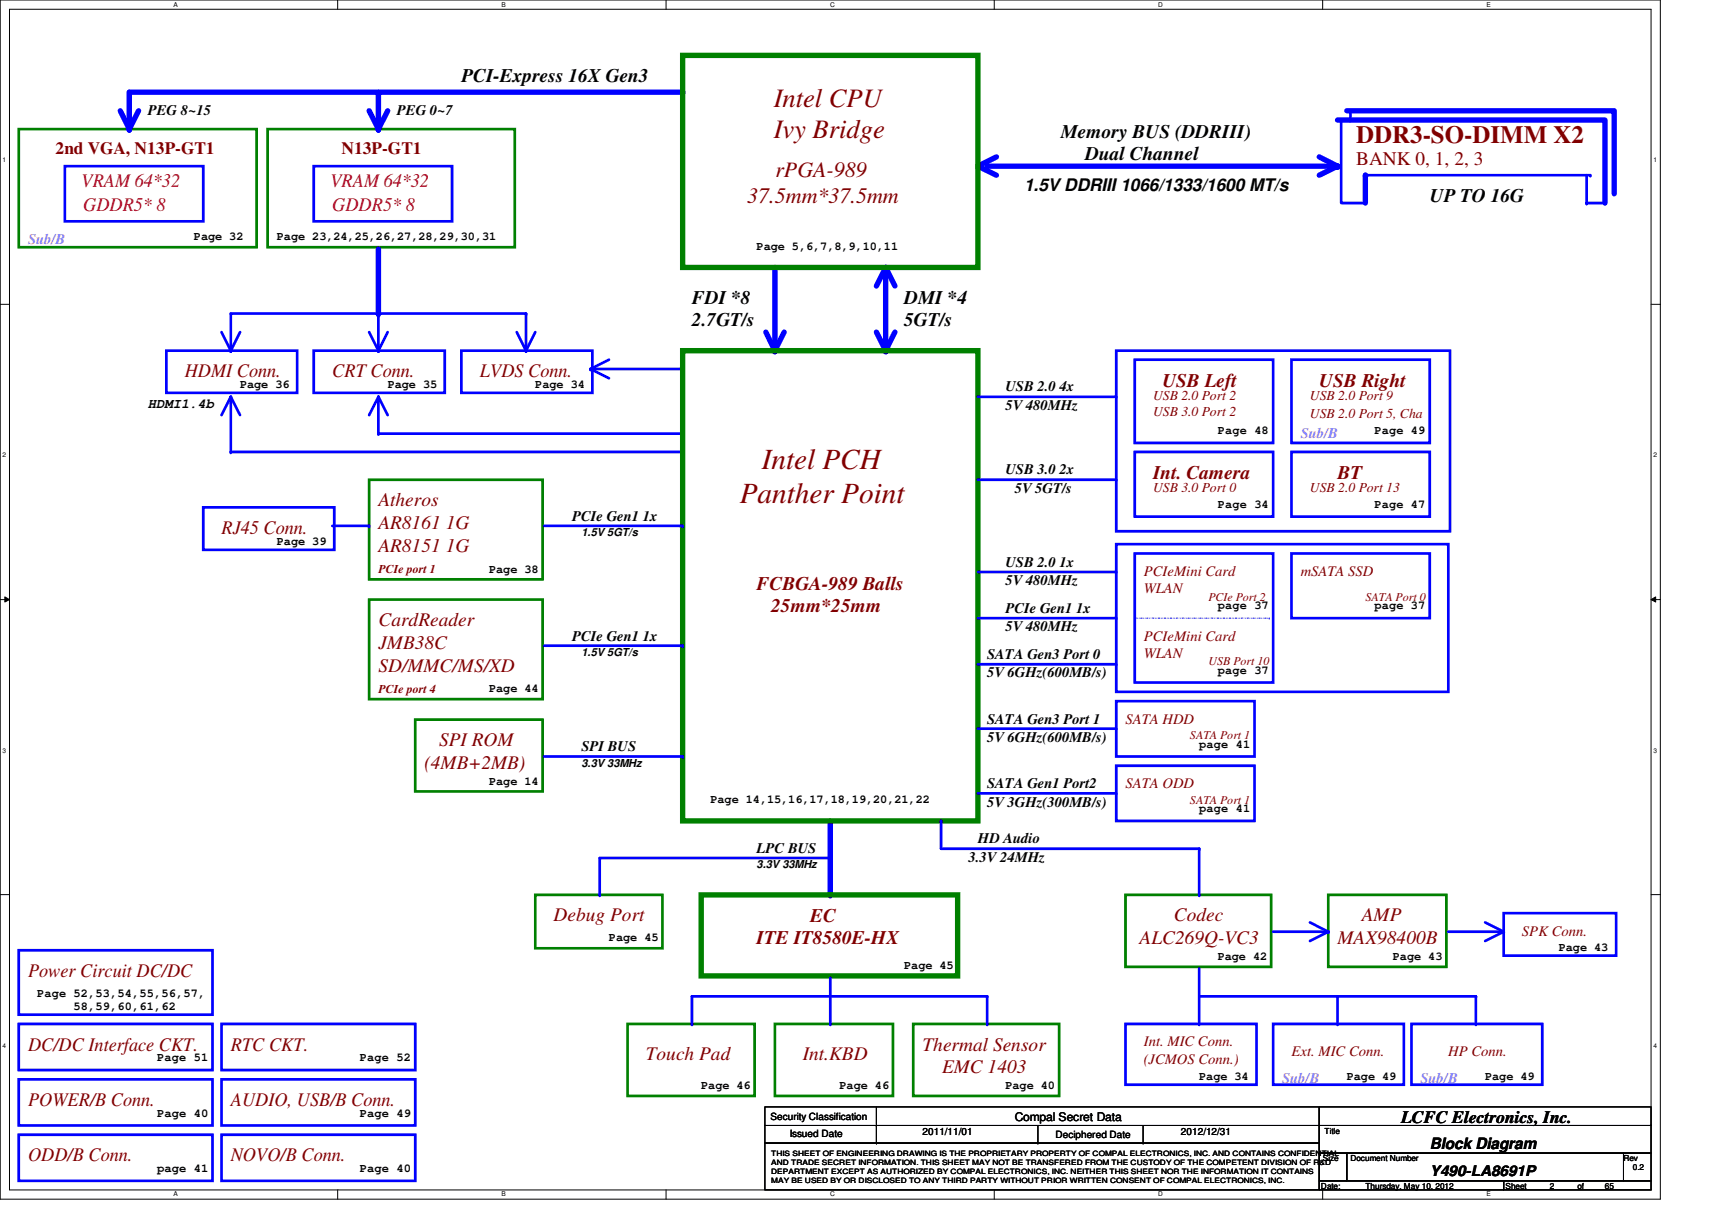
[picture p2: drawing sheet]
<svg xmlns="http://www.w3.org/2000/svg" width="297mm" height="210mm" viewBox="0 0 297 210" stroke-linecap="round" stroke-linejoin="round" font-family="sans-serif">
<path d="M0 0h288.1v208h-288.1zM1.6 1.6h284.9v204.8h-284.9z" fill="none" stroke="#000" stroke-width=".17"/>
<g fill="#fff">
<path d="M30.1 .2h.7v1.2h-.7z"/>
<path d="M30.1 206.6h.7v1.2h-.7z"/>
</g>
<path d="M58.6 0v1.6M58.6 206.4v1.6" fill="none" stroke="#000" stroke-width=".17"/>
<g fill="#fff">
<path d="M87 .2h.8v1.2h-.8z"/>
<path d="M87 206.6h.8v1.2h-.8z"/>
</g>
<path d="M115.6 0v1.6M115.6 206.4v1.6" fill="none" stroke="#000" stroke-width=".17"/>
<g fill="#fff">
<path d="M144 .2h.8v1.2h-.8z"/>
<path d="M144 206.6h.8v1.2h-.8z"/>
</g>
<path d="M172.5 0v1.6M172.5 206.4v1.6" fill="none" stroke="#000" stroke-width=".17"/>
<g fill="#fff">
<path d="M201 .2h.7v1.2h-.7z"/>
<path d="M201 206.6h.7v1.2h-.7z"/>
</g>
<path d="M229.5 0v1.6M229.5 206.4v1.6" fill="none" stroke="#000" stroke-width=".17"/>
<g fill="#fff">
<path d="M257.9 .2h.8v1.2h-.8z"/>
<path d="M257.9 206.6h.8v1.2h-.8z"/>
<path d="M.5 27.2h.6v1.2h-.6z"/>
<path d="M286.9 27.2h.6v1.2h-.6z"/>
<path d="M.5 78.4h.6v1.1h-.6z"/>
<path d="M286.9 78.4h.6v1.1h-.6z"/>
</g>
<path d="M0 52.8h1.6M286.5 52.8h1.6" fill="none" stroke="#000" stroke-width=".17"/>
<g fill="#fff">
<path d="M.5 129.6h.6v1.2h-.6z"/>
<path d="M286.9 129.6h.6v1.2h-.6z"/>
</g>
<path d="M0 104h1.6M.8 103.5l.8 .5-.8 .4zM286.5 104l.8-.5v.9zM286.5 104h1.6" fill="none" stroke="#000" stroke-width=".17"/>
<path d="M.8 103.5l.8 .5-.8 .4zM286.5 104l.8-.5v.9z" fill="#000"/>
<g fill="#fff">
<path d="M.5 180.8h.6v1.1h-.6z"/>
<path d="M286.9 180.8h.6v1.1h-.6z"/>
</g>
<path d="M0 155.2h1.6M286.5 155.2h1.6" fill="none" stroke="#000" stroke-width=".17"/>
<path d="M54.4 60.8h22.8v7.4h-22.8zM80 60.8h22.8v7.4h-22.8zM3.3 196.8h33.6v8.1h-33.6zM38.4 196.8h33.6v8.1h-33.6z" fill="none" stroke="#00f" stroke-width=".47"/>
<path d="M22.4 16h96" fill="none" stroke="#00f" stroke-width=".93"/>
<circle cx="118.4" cy="16" r=".47" fill="#00f"/>
<path d="M134.4 46.4v14.4" fill="none" stroke="#00f" stroke-width=".93"/>
<circle cx="134.4" cy="60.8" r=".47" fill="#00f"/>
<path d="M153.7 46.4v14.4" fill="none" stroke="#00f" stroke-width=".93"/>
<circle cx="153.7" cy="60.8" r=".47" fill="#00f"/>
<path d="M132.9 57.6l1.5 3.2" fill="none" stroke="#00f" stroke-width=".93"/>
<circle cx="134.4" cy="60.8" r=".47" fill="#00f"/>
<path d="M136.1 57.6l-1.7 3.2" fill="none" stroke="#00f" stroke-width=".93"/>
<circle cx="134.4" cy="60.8" r=".47" fill="#00f"/>
<path d="M155.3 57.6l-1.6 3.2" fill="none" stroke="#00f" stroke-width=".93"/>
<circle cx="153.7" cy="60.8" r=".47" fill="#00f"/>
<path d="M152.1 57.6l1.6 3.2" fill="none" stroke="#00f" stroke-width=".93"/>
<circle cx="153.7" cy="60.8" r=".47" fill="#00f"/>
<path d="M153.7 46.4l-1.6 3.2" fill="none" stroke="#00f" stroke-width=".93"/>
<circle cx="153.7" cy="46.4" r=".47" fill="#00f"/>
<path d="M153.7 46.4l1.6 3.2" fill="none" stroke="#00f" stroke-width=".93"/>
<circle cx="153.7" cy="46.4" r=".47" fill="#00f"/>
<path d="M171.3 28.8h60.8" fill="none" stroke="#00f" stroke-width=".93"/>
<circle cx="232.1" cy="28.8" r=".47" fill="#00f"/>
<path d="M172.9 27.2l-3.2 1.6" fill="none" stroke="#00f" stroke-width=".93"/>
<circle cx="169.7" cy="28.8" r=".47" fill="#00f"/>
<path d="M169.7 28.8l3.2 1.6" fill="none" stroke="#00f" stroke-width=".93"/>
<circle cx="169.7" cy="28.8" r=".47" fill="#00f"/>
<path d="M3.3 22.4h41.2v20.5h-41.2zM46.4 22.4h42.9v20.5h-42.9z" fill="none" stroke="#008000" stroke-width=".47"/>
<path d="M11.3 28.8h24v9.6h-24zM54.4 28.8h24v9.6h-24z" fill="none" stroke="#00f" stroke-width=".47"/>
<path d="M65.7 16v6.4" fill="none" stroke="#00f" stroke-width=".93"/>
<circle cx="65.7" cy="22.4" r=".47" fill="#00f"/>
<path d="M22.4 16v6.4" fill="none" stroke="#00f" stroke-width=".93"/>
<circle cx="22.4" cy="22.4" r=".47" fill="#00f"/>
<path d="M67.3 19.2l-1.6 3.2" fill="none" stroke="#00f" stroke-width=".93"/>
<circle cx="65.7" cy="22.4" r=".47" fill="#00f"/>
<path d="M64 19.2l1.7 3.2" fill="none" stroke="#00f" stroke-width=".93"/>
<circle cx="65.7" cy="22.4" r=".47" fill="#00f"/>
<path d="M20.9 19.2l1.5 3.2" fill="none" stroke="#00f" stroke-width=".93"/>
<circle cx="22.4" cy="22.4" r=".47" fill="#00f"/>
<path d="M24 19.2l-1.6 3.2" fill="none" stroke="#00f" stroke-width=".93"/>
<circle cx="22.4" cy="22.4" r=".47" fill="#00f"/>
<path d="M40 54.4h25.7" fill="none" stroke="#00f" stroke-width=".47"/>
<circle cx="65.7" cy="54.4" r=".23" fill="#00f"/>
<path d="M65.7 54.4h25.6" fill="none" stroke="#00f" stroke-width=".47"/>
<circle cx="91.3" cy="54.4" r=".23" fill="#00f"/>
<path d="M40 54.4v6.4" fill="none" stroke="#00f" stroke-width=".47"/>
<circle cx="40" cy="60.8" r=".23" fill="#00f"/>
<path d="M91.3 54.4v6.4" fill="none" stroke="#00f" stroke-width=".47"/>
<circle cx="91.3" cy="60.8" r=".23" fill="#00f"/>
<path d="M67.3 57.6l-1.6 3.2" fill="none" stroke="#00f" stroke-width=".47"/>
<circle cx="65.7" cy="60.8" r=".23" fill="#00f"/>
<path d="M64 57.6l1.7 3.2" fill="none" stroke="#00f" stroke-width=".47"/>
<circle cx="65.7" cy="60.8" r=".23" fill="#00f"/>
<path d="M41.7 57.6l-1.7 3.2" fill="none" stroke="#00f" stroke-width=".47"/>
<circle cx="40" cy="60.8" r=".23" fill="#00f"/>
<path d="M38.4 57.6l1.6 3.2" fill="none" stroke="#00f" stroke-width=".47"/>
<circle cx="40" cy="60.8" r=".23" fill="#00f"/>
<path d="M92.9 57.6l-1.6 3.2" fill="none" stroke="#00f" stroke-width=".47"/>
<circle cx="91.3" cy="60.8" r=".23" fill="#00f"/>
<path d="M89.7 57.6l1.6 3.2" fill="none" stroke="#00f" stroke-width=".47"/>
<circle cx="91.3" cy="60.8" r=".23" fill="#00f"/>
<path d="M65.7 75.2h52.7" fill="none" stroke="#00f" stroke-width=".47"/>
<circle cx="118.4" cy="75.2" r=".23" fill="#00f"/>
<path d="M65.7 68.8v6.4" fill="none" stroke="#00f" stroke-width=".47"/>
<circle cx="65.7" cy="75.2" r=".23" fill="#00f"/>
<path d="M40 78.4h78.4" fill="none" stroke="#00f" stroke-width=".47"/>
<circle cx="118.4" cy="78.4" r=".23" fill="#00f"/>
<path d="M40 68.8v9.6" fill="none" stroke="#00f" stroke-width=".47"/>
<circle cx="40" cy="78.4" r=".23" fill="#00f"/>
<path d="M40 68.8l-1.6 3.2" fill="none" stroke="#00f" stroke-width=".47"/>
<circle cx="40" cy="68.8" r=".23" fill="#00f"/>
<path d="M40 68.8l1.7 3.2" fill="none" stroke="#00f" stroke-width=".47"/>
<circle cx="40" cy="68.8" r=".23" fill="#00f"/>
<path d="M65.7 68.8l-1.7 3.2" fill="none" stroke="#00f" stroke-width=".47"/>
<circle cx="65.7" cy="68.8" r=".23" fill="#00f"/>
<path d="M65.7 68.8l1.6 3.2" fill="none" stroke="#00f" stroke-width=".47"/>
<circle cx="65.7" cy="68.8" r=".23" fill="#00f"/>
<path d="M102.4 64h16" fill="none" stroke="#00f" stroke-width=".47"/>
<circle cx="118.4" cy="64" r=".23" fill="#00f"/>
<path d="M102.4 64l3.3 1.6" fill="none" stroke="#00f" stroke-width=".47"/>
<circle cx="102.4" cy="64" r=".23" fill="#00f"/>
<path d="M105.7 62.4l-3.3 1.6" fill="none" stroke="#00f" stroke-width=".47"/>
<circle cx="102.4" cy="64" r=".23" fill="#00f"/>
<path d="M228.9 27.2l3.2 1.6" fill="none" stroke="#00f" stroke-width=".93"/>
<circle cx="232.1" cy="28.8" r=".47" fill="#00f"/>
<path d="M232.1 28.8l-3.2 1.6" fill="none" stroke="#00f" stroke-width=".93"/>
<circle cx="232.1" cy="28.8" r=".47" fill="#00f"/>
<path d="M64 83.2h30.1v17.3h-30.1z" fill="none" stroke="#008000" stroke-width=".47"/>
<path d="M35.3 88h22.7v7.4h-22.7zM57.7 91.2h6.3" fill="none" stroke="#00f" stroke-width=".47"/>
<circle cx="64" cy="91.2" r=".23" fill="#00f"/>
<path d="M64 104h30.1v17.3h-30.1zM72 124.8h22.1v12.5h-22.1z" fill="none" stroke="#008000" stroke-width=".47"/>
<path d="M144.1 142.4v12.8" fill="none" stroke="#00f" stroke-width=".93"/>
<circle cx="144.1" cy="155.2" r=".47" fill="#00f"/>
<path d="M121.7 155.2h44.5v14.1h-44.5z" fill="none" stroke="#008000" stroke-width=".93"/>
<path d="M92.9 155.2h22v9.3h-22z" fill="none" stroke="#008000" stroke-width=".47"/>
<path d="M104.1 148.8h40" fill="none" stroke="#00f" stroke-width=".47"/>
<circle cx="144.1" cy="148.8" r=".23" fill="#00f"/>
<path d="M104.1 148.8v6.4" fill="none" stroke="#00f" stroke-width=".47"/>
<circle cx="104.1" cy="155.2" r=".23" fill="#00f"/>
<path d="M65.7 54.4v6.4M38.4 187.2h33.6v8h-33.6z" fill="none" stroke="#00f" stroke-width=".47"/>
<circle cx="65.7" cy="60.8" r=".23" fill="#00f"/>
<path d="M65.7 43.2v11.2" fill="none" stroke="#00f" stroke-width=".93"/>
<circle cx="65.7" cy="54.4" r=".47" fill="#00f"/>
<path d="M3.3 164.8h33.6v11.2h-33.6zM3.3 177.6h33.6v8h-33.6zM38.4 177.6h33.6v8h-33.6zM144.1 169.6v8M3.3 187.2h33.6v8h-33.6z" fill="none" stroke="#00f" stroke-width=".47"/>
<path d="M108.9 177.6h22v12.5h-22zM134.4 177.6h20.5v12.5h-20.5zM158.4 177.6h25.4v12.5h-25.4z" fill="none" stroke="#008000" stroke-width=".47"/>
<circle cx="144.1" cy="177.6" r=".23" fill="#00f"/>
<path d="M120.1 172.8h51.2" fill="none" stroke="#00f" stroke-width=".47"/>
<circle cx="171.3" cy="172.8" r=".23" fill="#00f"/>
<path d="M120.1 172.8v4.8" fill="none" stroke="#00f" stroke-width=".47"/>
<circle cx="120.1" cy="177.6" r=".23" fill="#00f"/>
<path d="M171.3 172.8v4.8" fill="none" stroke="#00f" stroke-width=".47"/>
<circle cx="171.3" cy="177.6" r=".23" fill="#00f"/>
<path d="M232.7 20.8v14.4h4.2M275.3 35.2h3.2M28.9 60.8h22.7v7.4h-22.7z" fill="none" stroke="#00f" stroke-width=".47"/>
<path d="M232.1 20.8h46.4v14.4" fill="none" stroke="#00f" stroke-width=".93"/>
<circle cx="275.3" cy="35.2" r=".23" fill="#00f"/>
<path d="M236.9 30.4v4.8" fill="none" stroke="#00f" stroke-width=".93"/>
<circle cx="236.9" cy="30.4" r=".47" fill="#00f"/>
<path d="M234.3 19.2v1.6" fill="none" stroke="#00f" stroke-width=".47"/>
<circle cx="234.3" cy="20.8" r=".23" fill="#00f"/>
<path d="M275.3 30.4v4.8" fill="none" stroke="#00f" stroke-width=".47"/>
<circle cx="275.3" cy="35.2" r=".23" fill="#00f"/>
<path d="M233.7 19.2h46.4v14.4" fill="none" stroke="#00f" stroke-width=".93"/>
<path d="M236.9 30.4h39" fill="none" stroke="#00f" stroke-width=".47"/>
<circle cx="275.9" cy="30.4" r=".23" fill="#00f"/>
<path d="M118.4 9.6h51.3v36.8h-51.3zM118.4 60.8h51.3v81.6h-51.3z" fill="none" stroke="#008000" stroke-width=".93"/>
<path d="M169.7 68.8h24M193.7 60.8h57.9v31.4h-57.9zM196.9 62.4h24v14.4h-24zM196.9 78.4h24v11.2h-24zM224.1 62.4h24v14.4h-24zM224.1 78.4h24v11.2h-24z" fill="none" stroke="#00f" stroke-width=".47"/>
<circle cx="193.7" cy="68.8" r=".23" fill="#00f"/>
<path d="M169.7 83.2h24" fill="none" stroke="#00f" stroke-width=".47"/>
<circle cx="193.7" cy="83.2" r=".23" fill="#00f"/>
<path d="M169.7 99.2h24M193.7 94.4h57.6v25.6h-57.6zM196.9 96h24v22.4h-24zM224.1 96h24v11.2h-24z" fill="none" stroke="#00f" stroke-width=".47"/>
<path d="M196.9 107.2h23.3M220.2 107.2h.1" fill="none" stroke="#00f" stroke-width=".17" stroke-dasharray=".3 .3 0 .3 0 .3"/>
<circle cx="193.7" cy="99.2" r=".23" fill="#00f"/>
<path d="M169.7 107.2h24" fill="none" stroke="#00f" stroke-width=".47"/>
<circle cx="193.7" cy="107.2" r=".23" fill="#00f"/>
<path d="M169.7 115.2h24" fill="none" stroke="#00f" stroke-width=".47"/>
<circle cx="193.7" cy="115.2" r=".23" fill="#00f"/>
<path d="M169.7 126.4h24" fill="none" stroke="#00f" stroke-width=".47"/>
<circle cx="193.7" cy="126.4" r=".23" fill="#00f"/>
<path d="M169.7 137.6h24M193.7 121.6h24v9.6h-24z" fill="none" stroke="#00f" stroke-width=".47"/>
<circle cx="193.7" cy="137.6" r=".23" fill="#00f"/>
<path d="M193.7 132.8h24v9.6h-24zM208.1 147.2v8" fill="none" stroke="#00f" stroke-width=".47"/>
<path d="M195.3 155.2h25.3v12.5h-25.3z" fill="none" stroke="#008000" stroke-width=".47"/>
<circle cx="208.1" cy="155.2" r=".23" fill="#00f"/>
<path d="M163.3 147.2h44.8" fill="none" stroke="#00f" stroke-width=".47"/>
<circle cx="208.1" cy="147.2" r=".23" fill="#00f"/>
<path d="M163.3 142.4v4.8" fill="none" stroke="#00f" stroke-width=".47"/>
<circle cx="163.3" cy="142.4" r=".23" fill="#00f"/>
<path d="M230.5 155.2h20.4v12.5h-20.4z" fill="none" stroke="#008000" stroke-width=".47"/>
<path d="M260.9 158.4h19.5v7.4h-19.5zM220.9 161.6h9.6" fill="none" stroke="#00f" stroke-width=".47"/>
<circle cx="230.5" cy="161.6" r=".23" fill="#00f"/>
<path d="M227.3 160l3.2 1.6" fill="none" stroke="#00f" stroke-width=".47"/>
<circle cx="230.5" cy="161.6" r=".23" fill="#00f"/>
<path d="M230.5 161.6l-3.2 1.6" fill="none" stroke="#00f" stroke-width=".47"/>
<circle cx="230.5" cy="161.6" r=".23" fill="#00f"/>
<path d="M251.3 161.6h9.6" fill="none" stroke="#00f" stroke-width=".47"/>
<circle cx="260.9" cy="161.6" r=".23" fill="#00f"/>
<path d="M257.7 160l3.2 1.6" fill="none" stroke="#00f" stroke-width=".47"/>
<circle cx="260.9" cy="161.6" r=".23" fill="#00f"/>
<path d="M260.9 161.6l-3.2 1.6" fill="none" stroke="#00f" stroke-width=".47"/>
<circle cx="260.9" cy="161.6" r=".23" fill="#00f"/>
<path d="M195.3 177.6h22.7v10.6h-22.7zM208.1 168v9.6M220.9 177.6h22.7v10.6h-22.7zM244.9 177.6h22.7v10.6h-22.7z" fill="none" stroke="#00f" stroke-width=".47"/>
<circle cx="208.1" cy="177.6" r=".23" fill="#00f"/>
<path d="M208.1 172.8h48" fill="none" stroke="#00f" stroke-width=".47"/>
<circle cx="256.1" cy="172.8" r=".23" fill="#00f"/>
<path d="M232.1 172.8v4.8" fill="none" stroke="#00f" stroke-width=".47"/>
<circle cx="232.1" cy="177.6" r=".23" fill="#00f"/>
<path d="M256.1 172.8v4.8" fill="none" stroke="#00f" stroke-width=".47"/>
<circle cx="256.1" cy="177.6" r=".23" fill="#00f"/>
<path d="M94.4 91.2h24" fill="none" stroke="#00f" stroke-width=".47"/>
<circle cx="118.4" cy="91.2" r=".23" fill="#00f"/>
<path d="M94.4 112h24" fill="none" stroke="#00f" stroke-width=".47"/>
<circle cx="118.4" cy="112" r=".23" fill="#00f"/>
<path d="M94.4 131.2h24" fill="none" stroke="#00f" stroke-width=".47"/>
<circle cx="118.4" cy="131.2" r=".23" fill="#00f"/>
<g fill="none" stroke="#000" stroke-width=".17">
<path d="M132.7 192h96.2v3.2h-96.2zM132.7 195.2h96.2v3.1h-96.2zM132.7 198.3h96.2v8.1h-96.2zM152.1 195.2h.1M152.1 198.3h.1M152.1 192v6.3M180.1 198.3h.1M180.1 195.2v3.1M198.3 198.3h.1M198.3 195.2v3.1M228.9 192h57.6v3.2h-57.6zM228.9 195.2h57.6v4.8h-57.6z"/>
<path d="M228.9 200h4.8v4.9h-4.8zM228.9 204.9h32v1.5h-32zM233.7 200h48v4.9h-48zM260.9 204.9h25.6v1.5h-25.6zM281.7 200h4.8v4.9h-4.8z"/>
</g>
<g font-size="5.1" fill="#800000">
<text x="132.2" y="81.4">Intel PCH</text>
<text x="128.4" y="87.3">Panther Point</text>
</g>
<g font-size="4.6" fill="#800000">
<text x="134.2" y="18.5">Intel CPU</text>
<text x="134.2" y="23.9">Ivy Bridge</text>
</g>
<text font-size="4.3" fill="#800000" x="235.3" y="24.8">DDR3-SO-DIMM X2</text>
<g font-size="3.8" fill="#800000">
<text x="129.7" y="35.2">37.5mm*37.5mm</text>
<text x="134.5" y="30.6">rPGA-989</text>
</g>
<g font-size="3.3">
<text x="80" y="14.3">PCI-Express 16X Gen3</text>
<text x="184.1" y="23.9">Memory BUS (DDRIII)</text>
<text x="188.3" y="27.8">Dual Channel</text>
<text x="248.1" y="35.1">UP TO 16G</text>
<text x="120.1" y="52.7">FDI *8</text>
<text x="156.9" y="52.7">DMI *4</text>
<text x="120.1" y="56.6">2.7GT/s</text>
<text x="156.9" y="56.6">5GT/s</text>
</g>
<g font-size="3.3" fill="#800000">
<text x="235.3" y="28.6">BANK 0, 1, 2, 3</text>
<text x="32" y="65.4">HDMI Conn.</text>
<text x="57.7" y="65.4">CRT Conn.</text>
<text x="83.3" y="65.4">LVDS Conn.</text>
<text x="201.7" y="67.1">USB Left</text>
<text x="228.9" y="67.1">USB Right</text>
<text x="200.1" y="83.1">Int. Camera</text>
<text x="232.1" y="83.1">BT</text>
<text x="65.7" y="87.8">Atheros</text>
<text x="38.4" y="92.6">RJ45 Conn.</text>
<text x="65.7" y="91.8">AR8161 1G</text>
<text x="65.7" y="95.7">AR8151 1G</text>
<text x="131.3" y="102.3">FCBGA-989 Balls</text>
<text x="133.8" y="106.2">25mm*25mm</text>
<text x="65.7" y="108.6">CardReader</text>
<text x="65.7" y="112.6">JMB38C</text>
<text x="65.7" y="116.5">SD/MMC/MS/XD</text>
<text x="76.2" y="129.4">SPI ROM</text>
<text x="73.7" y="133.3">(4MB+2MB)</text>
<text x="96.1" y="159.9">Debug Port</text>
<text x="140.6" y="159.9">EC</text>
<text x="203.7" y="159.9">Codec</text>
<text x="236.3" y="159.9">AMP</text>
<text x="131.3" y="163.8">ITE IT8580E-HX</text>
<text x="197.7" y="163.8">ALC269Q-VC3</text>
<text x="232.1" y="163.8">MAX98400B</text>
<text x="4.9" y="169.4">Power Circuit DC/DC</text>
<text x="4.9" y="182.2">DC/DC Interface CKT.</text>
<text x="40" y="182.2">RTC CKT.</text>
<text x="112.1" y="183.9">Touch Pad</text>
<text x="139.3" y="183.9">Int.KBD</text>
<text x="160.1" y="182.2">Thermal Sensor</text>
<text x="4.9" y="191.9">POWER/B Conn.</text>
<text x="40" y="191.9">AUDIO, USB/B Conn.</text>
<text x="163.4" y="186.2">EMC 1403</text>
<text x="4.9" y="201.4">ODD/B Conn.</text>
<text x="40" y="201.4">NOVO/B Conn.</text>
</g>
<g font-size="3.3" fill="#f00">
<text x="14.1" y="32.5">VRAM 64*32</text>
<text x="57.3" y="32.5">VRAM 64*32</text>
<text x="14.4" y="36.6">GDDR5* 8</text>
<text x="57.7" y="36.6">GDDR5* 8</text>
</g>
<g font-size="3" fill="#800000">
<text x="9.6" y="26.8">2nd VGA, N13P-GT1</text>
<text x="59.3" y="26.8">N13P-GT1</text>
</g>
<g font-size="3">
<text x="177.7" y="33.1">1.5V DDRIII 1066/1333/1600 MT/s</text>
<text x="243.1" y="194.7">LCFC Electronics, Inc.</text>
</g>
<text font-size="2.7" x="248.1" y="199.3">Block Diagram</text>
<g font-size="2.5">
<text x="25.7" y="19.9">PEG 8~15</text>
<text x="68.9" y="19.9">PEG 0~7</text>
<text x="174.5" y="67.9">USB 2.0 4x</text>
<text x="174.5" y="71.1">5V 480MHz</text>
<text x="174.5" y="82.3">USB 3.0 2x</text>
<text x="176.1" y="85.5">5V 5GT/s</text>
<text x="99.3" y="90.3">PCIe Gen1 1x</text>
<text x="174.5" y="98.3">USB 2.0 1x</text>
<text x="174.5" y="101.5">5V 480MHz</text>
<text x="174.5" y="106.3">PCIe Gen1 1x</text>
<text x="99.3" y="111.1">PCIe Gen1 1x</text>
<text x="174.5" y="109.5">5V 480MHz</text>
<text x="171.3" y="114.3">SATA Gen3 Port 0</text>
<text x="171.3" y="117.5">5V 6GHz(600MB/s)</text>
<text x="171.3" y="125.5">SATA Gen3 Port 1</text>
<text x="100.9" y="130.3">SPI BUS</text>
<text x="171.3" y="128.7">5V 6GHz(600MB/s)</text>
<text x="171.3" y="136.7">SATA Gen1 Port2</text>
<text x="171.3" y="139.9">5V 3GHz(300MB/s)</text>
<text x="131.3" y="147.9">LPC BUS</text>
<text x="168.1" y="149.5">3.3V 24MHz</text>
<text x="169.7" y="146.3">HD Audio</text>
<text x="248.1" y="204">Y490-LA8691P</text>
</g>
<g font-size="2.5" fill="#f0f">
<text x="4.9" y="42.3">Sub/B</text>
<text x="225.7" y="75.9">Sub/B</text>
<text x="222.5" y="187.9">Sub/B</text>
<text x="246.5" y="187.9">Sub/B</text>
</g>
<g font-size="2.5" fill="#800000">
<text x="198.5" y="99.9">PCIeMini Card</text>
<text x="225.7" y="99.9">mSATA SSD</text>
<text x="198.5" y="102.9">WLAN</text>
<text x="198.5" y="111.1">PCIeMini Card</text>
<text x="198.5" y="114.1">WLAN</text>
<text x="195.3" y="125.5">SATA HDD</text>
<text x="195.3" y="136.7">SATA ODD</text>
<text x="264.1" y="162.3">SPK Conn.</text>
<text x="198.5" y="181.5">Int. MIC Conn.</text>
<text x="198.5" y="184.5">(JCMOS Conn.)</text>
<text x="224.1" y="183.1">Ext. MIC Conn.</text>
<text x="251.3" y="183.1">HP Conn.</text>
</g>
<text font-size="2.4" x="25.7" y="70.8">HDMI1.4b</text>
<g font-size="2.4" fill="#800000">
<text x="200.1" y="69.3">USB 2.0 Port 2</text>
<text x="227.3" y="69.3">USB 2.0 Port 9</text>
<text x="200.1" y="72.1">USB 3.0 Port 2</text>
<text x="227.3" y="72.5">USB 2.0 Port 5, Cha</text>
<text x="200.1" y="85.3">USB 3.0 Port 0</text>
<text x="227.3" y="85.3">USB 2.0 Port 13</text>
</g>
<g font-size="2.1">
<text x="33.7" y="41.7">Page 32</text>
<text x="48" y="41.7">Page 23,24,25,26,27,28,29,30,31</text>
<text x="131.3" y="43.3">Page 5,6,7,8,9,10,11</text>
<text x="41.7" y="67.3">Page 36</text>
<text x="67.3" y="67.3">Page 35</text>
<text x="92.9" y="67.3">Page 34</text>
<text x="211.3" y="75.3">Page 48</text>
<text x="238.5" y="75.3">Page 49</text>
<text x="211.3" y="88.1">Page 34</text>
<text x="238.5" y="88.1">Page 47</text>
<text x="48" y="94.5">Page 39</text>
<text x="84.9" y="99.3">Page 38</text>
<text x="211.3" y="105.7">page 37</text>
<text x="238.5" y="105.7">page 37</text>
<text x="211.3" y="116.9">page 37</text>
<text x="84.9" y="120.1">Page 44</text>
<text x="208.1" y="129.7">page 41</text>
<text x="84.9" y="136.1">Page 14</text>
<text x="123.3" y="139.3">Page 14,15,16,17,18,19,20,21,22</text>
<text x="208.1" y="140.9">page 41</text>
<text x="105.7" y="163.3">Page 45</text>
<text x="211.3" y="166.5">Page 42</text>
<text x="241.7" y="166.5">Page 43</text>
<text x="270.5" y="164.9">Page 43</text>
<text x="6.4" y="172.9">Page 52,53,54,55,56,57,</text>
<text x="156.9" y="168.1">Page 45</text>
<text x="12.8" y="175.3">58,59,60,61,62</text>
<text x="27.3" y="184.1">Page 51</text>
<text x="62.4" y="184.1">Page 52</text>
<text x="121.7" y="188.9">Page 46</text>
<text x="145.7" y="188.9">Page 46</text>
<text x="174.5" y="188.9">Page 40</text>
<text x="208.1" y="187.3">Page 34</text>
<text x="233.7" y="187.3">Page 49</text>
<text x="257.7" y="187.3">Page 49</text>
<text x="27.3" y="193.7">Page 40</text>
<text x="62.4" y="193.7">Page 49</text>
<text x="176.1" y="194.4">Compal Secret Data</text>
<text x="27.3" y="203.3">page 41</text>
<text x="62.4" y="203.3">Page 40</text>
</g>
<g font-size="2.1" fill="#800000">
<text x="65.7" y="99.4">PCIe port 1</text>
<text x="209.7" y="104.2">PCIe Port 2</text>
<text x="236.9" y="104.2">SATA Port 0</text>
<text x="209.7" y="115.4">USB Port 10</text>
<text x="65.7" y="120.2">PCIe port 4</text>
<text x="206.5" y="128.2">SATA Port 1</text>
<text x="206.5" y="139.4">SATA Port 1</text>
</g>
<g font-size="1.9">
<text x="100.9" y="93">1.5V 5GT/s</text>
<text x="100.9" y="113.7">1.5V 5GT/s</text>
<text x="100.9" y="133">3.3V 33MHz</text>
<text x="131.3" y="150.6">3.3V 33MHz</text>
</g>
<g font-size="1.7">
<text x="133.7" y="194.3">Security Classification</text>
<text x="137" y="197.3">Issued Date</text>
<text x="160.1" y="196.8">2011/11/01</text>
<text x="183.1" y="197.5">Deciphered Date</text>
<text x="204.9" y="196.8">2012/12/31</text>
</g>
<g font-size="1.4">
<text x="229.8" y="196.8">Title</text>
<text x="229.5" y="201.4">Size</text>
<text x="234.3" y="201.4">Document Number</text>
<text x="281.7" y="201.4">Rev</text>
<text x="283.3" y="203">0.2</text>
<text x="229.2" y="206.2">Date:</text>
<text x="236.9" y="206.2">Thursday, May 10, 2012</text>
<text x="261.2" y="206.2">Sheet</text>
<text x="268.9" y="206.2">2</text>
<text x="273.7" y="206.2">of</text>
<text x="278.5" y="206.2">65</text>
</g>
<g font-size="1.3">
<text x="133.8" y="200.6">THIS SHEET OF ENGINEERING DRAWING IS THE PROPRIETARY PROPERTY OF COMPAL ELECTRONICS, INC. AND CONTAINS CONFIDENTIAL</text>
<text x="133.8" y="202.1">AND TRADE SECRET INFORMATION. THIS SHEET MAY NOT BE TRANSFERED FROM THE CUSTODY OF THE COMPETENT DIVISION OF R&amp;D</text>
<text x="133.8" y="203.6">DEPARTMENT EXCEPT AS AUTHORIZED BY COMPAL ELECTRONICS, INC. NEITHER THIS SHEET NOR THE INFORMATION IT CONTAINS</text>
<text x="133.8" y="205.1">MAY BE USED BY OR DISCLOSED TO ANY THIRD PARTY WITHOUT PRIOR WRITTEN CONSENT OF COMPAL ELECTRONICS, INC.</text>
</g>
<g font-size="1.1">
<text x="30.1" y="1.1">A</text>
<text x="87" y="1.1">B</text>
<text x="144" y="1.1">C</text>
<text x="201" y="1.1">D</text>
<text x="257.9" y="1.1">E</text>
<text x=".5" y="28.2">1</text>
<text x="286.9" y="28.2">1</text>
<text x=".5" y="79.3">2</text>
<text x="286.9" y="79.3">2</text>
<text x=".5" y="130.6">3</text>
<text x="286.9" y="130.6">3</text>
<text x=".5" y="181.7">4</text>
<text x="286.9" y="181.7">4</text>
<text x="30.1" y="207.6">A</text>
<text x="87" y="207.6">B</text>
<text x="144" y="207.6">C</text>
<text x="201" y="207.6">D</text>
<text x="257.9" y="207.6">E</text>
</g>
</svg>
